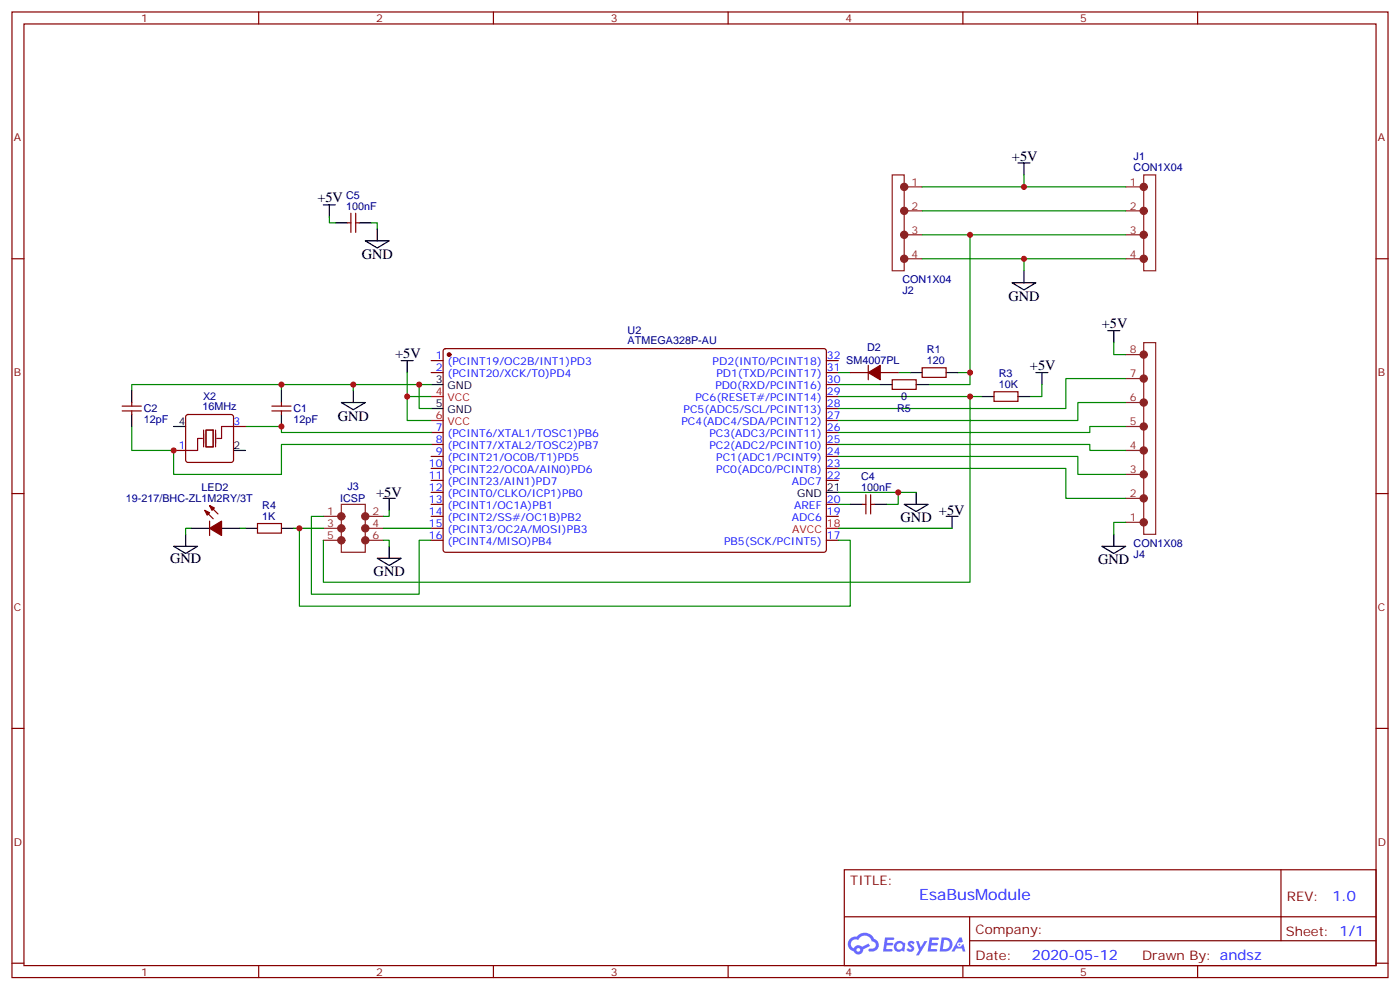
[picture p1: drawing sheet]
<svg xmlns="http://www.w3.org/2000/svg" width="412mm" height="292mm" viewBox="0 0 412 292" stroke-linecap="round" stroke-linejoin="round" font-family="sans-serif">
<g fill="none" stroke="#870000" stroke-width=".35">
<path d="M3.5 3.5h405.4v284.4h-405.4zM7.1 7.1h398.2v277.2h-398.2zM76.2 3.5v3.6M145.3 3.5v3.6M214.5 3.5v3.6M283.6 3.5v3.6M352.8 3.5v3.6M3.5 76.2h3.6M405.3 76.2h3.6M3.5 145.3h3.6M405.3 145.3h3.6M3.5 214.5h3.6"/>
<path d="M405.3 214.5h3.6M248.7 256.1h156.6v28.2h-156.6zM377.3 256.1v20.9M248.7 270h156.5M285.6 277h119.6M285.6 270v14.1M3.5 283.6h3.6M76.2 284.3v3.6M145.3 284.3v3.6M214.5 284.3v3.6M283.6 284.3v3.6M352.8 284.3v3.6"/>
<path d="M405.3 283.6h3.6"/>
</g>
<g fill="#5487ff">
<path d="M267.7 277.3a1.22 1.22 0 0 1 1.7 .3l-.4 .5a.47 .47 0 0 0-.3-.4 .47 .47 0 0 0-.5 .2l.1 .3a1.14 1.14 0 0 1 .8 1.7 1.14 1.14 0 0 1-1.9 0l-.2-.2 .5-.5 .7 .4a.29 .29 0 0 0 .3-.3 .29 .29 0 0 0-.2-.3 1.04 1.04 0 0 1-.6-1.7z"/>
<path d="M260.7 276h2.4l.3 .2-.2 .5-1.8 .1-.1 .8h1.5l.3 .4-.3 .4h-1.6l-.2 1.1h1.7l.2 .3-.2 .3-2.6 .1z"/>
<path d="M273.8 276h2.4l.3 .2-.1 .5-1.8 .1-.2 .8h1.6l.3 .4-.4 .4h-1.6l-.1 1.1h1.7l.2 .3-.2 .3-2.6 .1z"/>
<path d="M282.6 276.1h.7l.3 1.2-.6 .3a.69 .69 0 0 0-1 .3 .69 .69 0 0 0 .4 1 .69 .69 0 0 0 .9-.7l.5-.2 .6 2.2h-.8l-.2-.9h-1.8l-.5 .9h-.8z"/>
<path d="M269.8 277.1h.8l.6 1.8 1.1-1.8h.9l-2.6 4.2h-.8l.9-1.5z"/>
<path d="M277.4 276.1l-.6 4.1h1.3a2.11 2.11 0 0 0 2.5-2.1 2.11 2.11 0 0 0-2.5-2zM278.1 276.8a1.39 1.39 0 0 1 1.7 1.4 1.39 1.39 0 0 1-1.8 1.3h-.3z"/>
<path d="M263.7 277.7a1.54 1.54 0 0 0-.1 2.1 1.54 1.54 0 0 0 2.2 .2l.6 .2 .3-2.3-.2-.2-.4-.1a1.49 1.49 0 0 0-2.4 .1zM264 278.7a.94 .94 0 0 1 1.8 0 .94 .94 0 0 1-1.8 0z"/>
<path d="M250.4 276.4a2.18 2.18 0 0 0 1.1 3.7 1.44 1.44 0 0 0 1.6 1 1.44 1.44 0 0 0 1.2-1.5l2-1-.5-.8-1.9 1a1.47 1.47 0 0 0-2.4 .4 1.39 1.39 0 0 1-.7-1.9 1.39 1.39 0 0 1 2-.5 2.12 2.12 0 0 1 2.2-1.3 2.12 2.12 0 0 1 1.9 1.7 1.14 1.14 0 0 1 1.1 1.4 1.14 1.14 0 0 1-1.7 .8 .43 .43 0 0 0-.5 .3 .43 .43 0 0 0 .4 .5 1.98 1.98 0 0 0 2.5-1.2 1.98 1.98 0 0 0-1.2-2.5 3.1 3.1 0 0 0-5.3-.7l-.9 .1zM252.3 279.7a.55 .55 0 0 1 1.1 0 .55 .55 0 0 1-1.1 0z"/>
<circle cx="282.6" cy="278.1" r=".26"/>
</g>
<g fill="none" stroke="#870000" stroke-width=".35">
<path d="M102.3 65.6h1.1M103.4 62.8v5.6M104.8 62.8v5.6M104.8 65.6h1M36 119.6h5.6M38.8 118.5v1.1M80.1 119.6h5.6M82.9 118.5v1.1M127 106.2h3.5M127 109.7h3.5M130.8 102.9l.4-.2h111.8l.4 .7v58.8l-.7 .4h-111.7l-.5-.7v-58.5zM243.4 106.2h3.5"/>
<path d="M243.4 109.7h3.5M243.4 116.8h3.5M243.4 113.2h3.5M250.5 109.7h5.3M255.8 107.6v4.2M259.3 109.7h5.3M262.8 111.8h7.1v2.9h-7.1zM271.6 108.3h7.1v2.8h-7.1zM292.8 115.4h7.1v2.8h-7.1zM36 121h5.6M38.8 121v1.1M51.2 132.6h3.5"/>
<path d="M54.9 122.3l.5-.2h12.7l.5 .2 .2 .5v12.7l-.2 .5-.5 .2h-12.7l-.5-.3-.2-.4v-12.7zM68.8 125.6h3.5M80.1 121h5.6M82.9 121v1.1M127 127.4h3.5M127 130.9h3.5M127 134.4h3.5M127 137.9h3.5M243.4 127.4h3.5M243.4 130.9h3.5M243.4 134.4h3.5M243.4 137.9h3.5"/>
<path d="M243.4 123.8h3.5M243.4 120.3h3.5M60.3 150.3l2.5 2.5M61.7 148.9l2.5 2.4M61.7 153.5v4.2M75.8 154.2h7.1v2.8h-7.1zM127 141.5h3.5M127 145h3.5M127 148.5h3.5M127 152h3.5M127 155.6h3.5M127 159.1h3.5"/>
<path d="M243.4 141.5h3.5M243.4 148.5h3.5M243.4 152h3.5M243.4 159.1h3.5M254 148.5h1.1M255.1 145.7v5.6M256.5 148.5h1M256.5 145.7v5.6"/>
</g>
<g fill="#870000" stroke="#870000" stroke-width=".35">
<path d="M61.7 155.6l3.6-2.1v4.2z"/>
<path d="M60.3 150.3l1.4 .7-.7 .7z"/>
<path d="M61.7 148.9l1.4 .7-.7 .7z"/>
<path d="M255.8 109.7l3.5-2.1v4.2z"/>
<circle cx="132.3" cy="104.4" r=".53"/>
</g>
<g fill="none" stroke="#000" stroke-width=".35">
<path d="M299.9 48h3.5M301.6 48v3.5M95.2 60.3h3.6M97 60.3v3.6M98.8 65.6h3.5M105.8 65.6h3.6M107.6 70.9h7.1l-3.6 2.1zM111.1 67.4v3.5M301.6 79.7v3.6M298.1 83.3h7.1l-3.6 2.1zM326.3 97.4h3.5M328.1 97.4v3.5"/>
<path d="M38.8 115v3.5M82.9 115v3.5M100.5 118.5h7.1l-3.5 2.1zM104.1 115v3.5M118.2 106.2h3.5M119.9 106.2v3.5M127 113.2h3.5M259.3 113.2h3.5M268.1 109.7h3.5M269.9 113.2h3.5M278.7 109.7h3.5M289.3 116.8h3.5"/>
<path d="M299.9 116.8h3.5M305.2 109.7h3.5M306.9 109.7v3.5M38.8 122.1v3.5M51.2 125.6h3.5M68.8 132.6h3.5M82.9 122.1v3.5M127 120.3h3.5M54.7 157.3v3.6M56.4 155.6h5.3M65.3 155.6h5.3M72.3 155.6h3.5"/>
<path d="M82.9 155.6h3.5M112.9 146.8h3.5M114.7 146.8v3.5M243.4 145h3.5M250.5 148.5h3.5M257.5 148.5h3.6M266.3 148.5h7.1l-3.5 2.1zM269.9 145v3.5M278.7 152h3.5M280.5 152v3.6M328.1 157.3v3.6M51.2 160.9h7l-3.5 2.1z"/>
<path d="M111.1 164.4h7.1l-3.5 2.1zM114.7 160.9v3.5M324.6 160.9h7l-3.5 2.1z"/>
</g>
<path d="M127 116.8h3.5M127 123.8h3.5M243.4 155.6h3.5" fill="none" stroke="#f00" stroke-width=".35"/>
<g fill="none" stroke="#008700" stroke-width=".35">
<path d="M271.6 55h60M301.6 51.5v3.5M97 63.9v1.7h1.8M109.4 65.6h1.7v1.8M271.6 62.1h60M271.6 69.1h60M271.6 76.2h60M285.8 69.1v44.1h-12.4M301.6 76.2v3.5M82.9 113.2v1.8M104.1 113.2v1.8M119.9 109.7v7.1"/>
<path d="M123.5 113.2v7.1h3.5M127 113.2h-88.2v1.8M127 116.8h-7.1v7h7.1M246.9 109.7h3.6M246.9 116.8h42.4M246.9 113.2h12.4M264.6 109.7h3.5M282.2 109.7h3.6M285.8 116.8v54.6h-190.6v-12.3M306.9 113.2v3.6h-3.5M328.1 100.9v3.5h3.5M331.6 111.5h-17.6v8.8h-67.1"/>
<path d="M331.6 118.5h-14.1v5.3h-70.6M38.8 125.6v7h12.4v7.1h31.7v-8.8h44.1M72.3 125.6h10.6v1.8h44.1M246.9 130.9h74.1v1.7h10.6M246.9 134.4h70.6v5.3h14.1M246.9 137.9h67.1v8.9h17.6M331.6 125.6h-10.6v1.8h-74.1M56.4 155.6h-1.7v1.7M70.6 155.6h1.7M86.4 155.6h1.8M95.2 152h-3.5v23h31.8v-15.9h3.5M95.2 155.6h-7v22.9h162.3v-19.4h-3.6"/>
<path d="M112.9 159.1h1.8v1.8M112.9 155.6h14.1M114.7 150.3v1.7h-1.8M246.9 155.6h33.6M246.9 148.5h3.6M246.9 145h23M264.6 145v3.5h-3.5M331.6 153.8h-3.5v3.5"/>
</g>
<g fill="#8c2424" stroke="#8c2424" stroke-width=".35">
<circle cx="336.9" cy="76.2" r="1.06"/>
<circle cx="336.9" cy="69.1" r="1.06"/>
<circle cx="336.9" cy="62.1" r="1.06"/>
<circle cx="336.9" cy="55" r="1.06"/>
<circle cx="266.3" cy="76.2" r="1.06"/>
<circle cx="266.3" cy="69.1" r="1.06"/>
<circle cx="266.3" cy="62.1" r="1.06"/>
<circle cx="266.3" cy="55" r="1.06"/>
<circle cx="100.5" cy="159.1" r="1.06"/>
<circle cx="100.5" cy="155.6" r="1.06"/>
<circle cx="100.5" cy="152" r="1.06"/>
<circle cx="107.6" cy="159.1" r="1.06"/>
<circle cx="107.6" cy="155.6" r="1.06"/>
<circle cx="107.6" cy="152" r="1.06"/>
<circle cx="336.9" cy="104.4" r="1.06"/>
<circle cx="336.9" cy="111.5" r="1.06"/>
<circle cx="336.9" cy="118.5" r="1.06"/>
<circle cx="336.9" cy="125.6" r="1.06"/>
<circle cx="336.9" cy="132.6" r="1.06"/>
<circle cx="336.9" cy="139.7" r="1.06"/>
<circle cx="336.9" cy="146.8" r="1.06"/>
<circle cx="336.9" cy="153.8" r="1.06"/>
</g>
<g fill="none" stroke="#8c2424" stroke-width=".35">
<path d="M262.8 51.5h3.5v28.2h-3.5zM266.3 55h5.3M331.6 55h5.3M336.9 51.5h3.5v28.2h-3.5zM266.3 62.1h5.3M266.3 69.1h5.3M266.3 76.2h5.3M331.6 62.1h5.3M331.6 69.1h5.3M331.6 76.2h5.3M331.6 118.5h5.3M331.6 111.5h5.3"/>
<path d="M331.6 104.4h5.3M336.9 100.9h3.5v56.4h-3.5zM331.6 139.7h5.3M331.6 132.6h5.3M331.6 125.6h5.3M95.2 152h5.3M95.2 155.6h5.3M95.2 159.1h5.3M100.5 148.5h7.1v14.1h-7.1zM107.6 152h5.3M107.6 155.6h5.3M107.6 159.1h5.3"/>
<path d="M331.6 153.8h5.3M331.6 146.8h5.3"/>
</g>
<path d="M59.6 129.1h-1.4v3.5h-3.5M60 126.6v5M60.7 126.6h2.1v5h-2.1zM63.5 126.6v5M68.8 125.6h-3.5v3.5h-1.4" fill="none" stroke="#870012" stroke-width=".35"/>
<g fill="#c00">
<circle cx="88.2" cy="155.6" r=".88"/>
<circle cx="301.6" cy="76.2" r=".88"/>
<circle cx="119.9" cy="116.8" r=".88"/>
<circle cx="123.5" cy="113.2" r=".88"/>
<circle cx="82.9" cy="113.2" r=".88"/>
<circle cx="104.1" cy="113.2" r=".88"/>
<circle cx="301.6" cy="55" r=".88"/>
<circle cx="285.8" cy="69.1" r=".88"/>
<circle cx="285.8" cy="109.7" r=".88"/>
<circle cx="285.8" cy="116.8" r=".88"/>
<circle cx="264.6" cy="145" r=".88"/>
<circle cx="51.2" cy="132.6" r=".88"/>
<circle cx="82.9" cy="125.6" r=".88"/>
</g>
<text font-size="4.6" fill="#00f" x="270.8" y="265.1">EsaBusModule</text>
<g font-size="4.2">
<text x="298.1" y="47.3">+5V</text>
<text x="93.5" y="59.6">+5V</text>
<text x="106.5" y="76.2">GND</text>
<text x="297" y="88.5">GND</text>
<text x="324.6" y="96.7">+5V</text>
<text x="116.4" y="105.5">+5V</text>
<text x="303.4" y="109">+5V</text>
<text x="99.5" y="123.8">GND</text>
<text x="110.8" y="146.4">+5V</text>
<text x="265.3" y="153.8">GND</text>
<text x="276.6" y="151.7">+5V</text>
<text x="50.1" y="165.8">GND</text>
<text x="323.5" y="166.2">GND</text>
<text x="110.1" y="169.7">GND</text>
</g>
<g font-size="4.2" fill="#00f">
<text x="392.5" y="265.4">1.0</text>
<text x="304" y="282.7">2020-05-12</text>
</g>
<g font-size="3.9" fill="#800">
<text x="250.5" y="260.7">TITLE:</text>
<text x="379.1" y="265.4">REV:</text>
<text x="287.4" y="274.9">Company:</text>
<text x="378.7" y="275.5">Sheet: 1/1</text>
<text x="287.4" y="282.6">Date:</text>
<text x="336.4" y="282.7">Drawn By: andsz</text>
</g>
<g font-size="3.2" fill="#800">
<text x="41.6" y="6.5">1</text>
<text x="110.8" y="6.5">2</text>
<text x="179.9" y="6.5">3</text>
<text x="249.1" y="6.5">4</text>
<text x="318.2" y="6.5">5</text>
<text x="4.1" y="41.6">A</text>
<text x="405.9" y="41.6">A</text>
<text x="4.1" y="110.8">B</text>
<text x="405.9" y="110.8">B</text>
<text x="4.1" y="179.9">C</text>
<text x="405.9" y="179.9">C</text>
<text x="4.1" y="249.1">D</text>
<text x="405.9" y="249.1">D</text>
<text x="41.6" y="287.3">1</text>
<text x="110.8" y="287.3">2</text>
<text x="179.9" y="287.3">3</text>
<text x="249.1" y="287.3">4</text>
<text x="318.2" y="287.3">5</text>
</g>
<g font-size="3.2" fill="#000080">
<text x="333.9" y="47.2">J1</text>
<text x="333.9" y="50.4">CON1X04</text>
<text x="102" y="58.5">C5</text>
<text x="102" y="61.7">100nF</text>
<text x="265.8" y="83.3">CON1X04</text>
<text x="265.8" y="86.4">J2</text>
<text x="184.9" y="101.4">ATMEGA328P-AU</text>
<text x="184.9" y="98.2">U2</text>
<text x="249.3" y="107.3">SM4007PL</text>
<text x="255.4" y="103.3">D2</text>
<text x="273.1" y="107.2">120</text>
<text x="273.1" y="104.1">R1</text>
<text x="294.2" y="111.1">R3</text>
<text x="59.8" y="117.7">X2</text>
<text x="265.4" y="117.9">0</text>
<text x="294.2" y="114.3">10K</text>
<text x="42.3" y="124.6">12pF</text>
<text x="42.3" y="121.4">C2</text>
<text x="59.6" y="120.8">16MHz</text>
<text x="86.4" y="124.6">12pF</text>
<text x="86.4" y="121.4">C1</text>
<text x="264.2" y="121.4">R5</text>
<text x="253.7" y="141.4">C4</text>
<text x="37.1" y="147.9">19-217/BHC-ZL1M2RY/3T</text>
<text x="59.4" y="144.6">LED2</text>
<text x="77.3" y="149.9">R4</text>
<text x="100.2" y="147.9">ICSP</text>
<text x="102.3" y="144.3">J3</text>
<text x="253.7" y="144.6">100nF</text>
<text x="77.3" y="153.1">1K</text>
<text x="333.9" y="161">CON1X08</text>
<text x="333.9" y="164.2">J4</text>
</g>
<g font-size="3.2" fill="#8d2323">
<text x="268.5" y="54.7">1</text>
<text x="332.8" y="54.7">1</text>
<text x="268.5" y="61.7">2</text>
<text x="332.8" y="61.7">2</text>
<text x="268.5" y="68.8">3</text>
<text x="332.8" y="68.8">3</text>
<text x="268.5" y="75.8">4</text>
<text x="332.8" y="75.8">4</text>
<text x="332.8" y="104.1">8</text>
<text x="332.8" y="111.1">7</text>
<text x="332.8" y="118.2">6</text>
<text x="332.8" y="125.2">5</text>
<text x="332.8" y="132.3">4</text>
<text x="332.8" y="139.3">3</text>
<text x="332.8" y="146.4">2</text>
<text x="96.4" y="151.7">1</text>
<text x="96.4" y="155.2">3</text>
<text x="109.7" y="151.7">2</text>
<text x="109.7" y="155.2">4</text>
<text x="332.8" y="153.5">1</text>
<text x="96.4" y="158.7">5</text>
<text x="109.7" y="158.7">6</text>
</g>
<g font-size="3.2" fill="#00f">
<text x="128.3" y="105.8">1</text>
<text x="131.8" y="107.6">(PCINT19/OC2B/INT1)PD3</text>
<text x="209.9" y="107.6">PD2(INT0/PCINT18)</text>
<text x="243.6" y="105.8">32</text>
<text x="128.3" y="109.4">2</text>
<text x="131.8" y="111.1">(PCINT20/XCK/T0)PD4</text>
<text x="211" y="111.1">PD1(TXD/PCINT17)</text>
<text x="243.6" y="112.9">30</text>
<text x="243.6" y="109.4">31</text>
<text x="204.9" y="118.2">PC6(RESET#/PCINT14)</text>
<text x="210.8" y="114.7">PD0(RXD/PCINT16)</text>
<text x="243.6" y="119.9">28</text>
<text x="243.6" y="116.4">29</text>
<text x="68.8" y="125.2">3</text>
<text x="200.7" y="125.2">PC4(ADC4/SDA/PCINT12)</text>
<text x="201.4" y="121.7">PC5(ADC5/SCL/PCINT13)</text>
<text x="243.6" y="123.5">27</text>
<text x="128.3" y="127">7</text>
<text x="128.3" y="130.5">8</text>
<text x="131.8" y="128.8">(PCINT6/XTAL1/TOSC1)PB6</text>
<text x="209" y="128.8">PC3(ADC3/PCINT11)</text>
<text x="243.6" y="130.5">25</text>
<text x="243.6" y="127">26</text>
<text x="52.7" y="132.3">1</text>
<text x="126.3" y="137.6">10</text>
<text x="128.3" y="134.1">9</text>
<text x="131.8" y="132.3">(PCINT7/XTAL2/TOSC2)PB7</text>
<text x="131.8" y="135.8">(PCINT21/OC0B/T1)PD5</text>
<text x="209" y="132.3">PC2(ADC2/PCINT10)</text>
<text x="211" y="135.8">PC1(ADC1/PCINT9)</text>
<text x="243.6" y="137.6">23</text>
<text x="243.6" y="134.1">24</text>
<text x="126.3" y="141.1">11</text>
<text x="131.8" y="139.3">(PCINT22/OC0A/AIN0)PD6</text>
<text x="131.8" y="142.9">(PCINT23/AIN1)PD7</text>
<text x="211" y="139.3">PC0(ADC0/PCINT8)</text>
<text x="233.3" y="142.9">ADC7</text>
<text x="243.6" y="141.1">22</text>
<text x="126.3" y="144.6">12</text>
<text x="126.3" y="148.2">13</text>
<text x="131.8" y="146.4">(PCINT0/CLKO/ICP1)PB0</text>
<text x="131.8" y="149.9">(PCINT1/OC1A)PB1</text>
<text x="233.9" y="149.9">AREF</text>
<text x="243.6" y="148.2">20</text>
<text x="126.3" y="151.7">14</text>
<text x="126.3" y="155.2">15</text>
<text x="131.8" y="153.5">(PCINT2/SS#/OC1B)PB2</text>
<text x="233.3" y="153.5">ADC6</text>
<text x="243.6" y="151.7">19</text>
<text x="126.3" y="158.7">16</text>
<text x="131.8" y="157">(PCINT3/OC2A/MOSI)PB3</text>
<text x="131.8" y="160.5">(PCINT4/MISO)PB4</text>
<text x="213.3" y="160.5">PB5(SCK/PCINT5)</text>
<text x="243.6" y="158.7">17</text>
</g>
<g font-size="3.2">
<text x="128.3" y="112.9">3</text>
<text x="128.3" y="119.9">5</text>
<text x="131.8" y="114.7">GND</text>
<text x="52.7" y="125.2">4</text>
<text x="131.8" y="121.7">GND</text>
<text x="68.8" y="132.3">2</text>
<text x="234.8" y="146.4">GND</text>
<text x="243.6" y="144.6">21</text>
</g>
<g font-size="3.2" fill="#f00">
<text x="128.3" y="116.4">4</text>
<text x="131.8" y="118.2">VCC</text>
<text x="128.3" y="123.5">6</text>
<text x="131.8" y="125.2">VCC</text>
<text x="243.6" y="155.2">18</text>
<text x="233.3" y="157">AVCC</text>
</g>
</svg>
